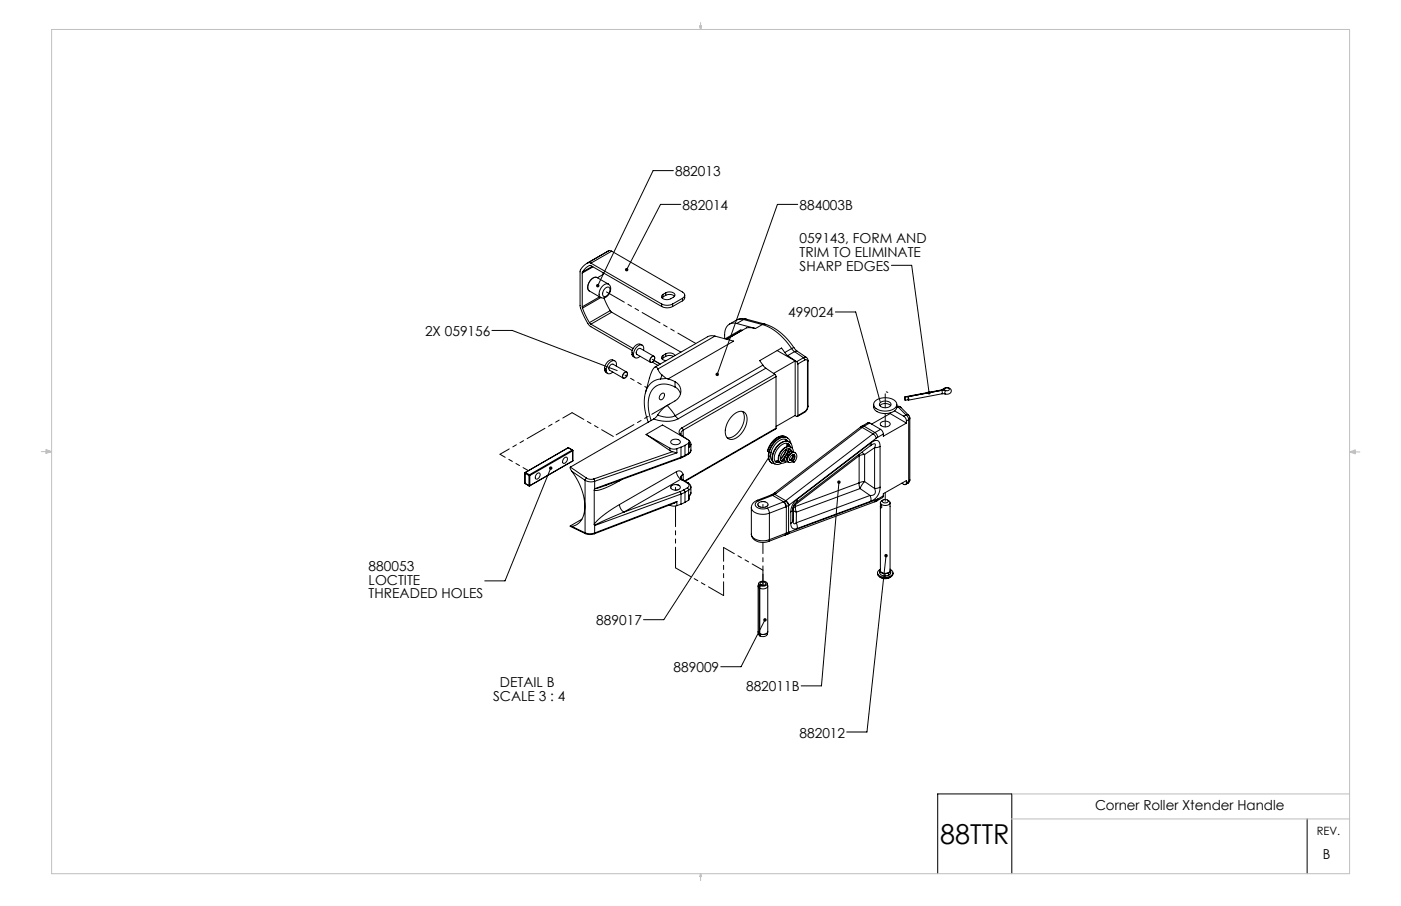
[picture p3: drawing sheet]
<svg xmlns="http://www.w3.org/2000/svg" width="432mm" height="279mm" viewBox="0 0 432 279" stroke-linecap="round" stroke-linejoin="round" font-family="sans-serif">
<g fill="none" stroke="#000" stroke-width=".31">
<path d="M207.5 52.6h-6.2l-17.1 35.5M187.6 77.3l.9 .2M187.6 77.3l-6.7 3.9M187.6 77.3l-6.4 3.7M188.5 77.5l21.8 12.6a1.03 1.03 0 0 1 .7 .9 1.03 1.03 0 0 1-.7 1M188.5 77.5l-6.4 3.7M209.8 63h-6.2l-10.5 20.2M245.9 63h-6.3l-18.5 52.5M179.5 94.6v.4M179.5 84.2v10.4M179.5 83.9l1.3-1.4 .9-.6h.4l21.8 12.6M179.5 83.9v.3"/>
<path d="M179.5 95l2.2 4.5M181.2 81l-1.5 1.2-.9 1.3v10.8a15.8 15.8 0 0 0 3.3 6.5l12.8 7.3M181.2 81l.9 .2M181.7 99.5l.4 .5M182.1 81.2l21.8 12.5M182.1 100l13 7.5M182.5 82.2l-3 1.7M182.8 82.3l-3.3 1.9M184.8 91.5l-5.3 3.1M185.2 91.8l-5.7 3.2M185.9 84.1v.6l-1.8 1M186.1 91.9l2 3.9"/>
<path d="M186.4 89.1a.87 .87 0 0 1 1.2-.6 .87 .87 0 0 1 .3 1.3 1.65 1.65 0 0 1-2 1.5 1.8 1.8 0 0 1 .5-2.2zM187.5 87.6a2.6 2.6 0 0 1-1.6 4.3l-.8-.2M187.5 87.6a2.81 2.81 0 0 0-2.9 3.1l.5 1M187.5 87.6l-3.5-2a2.81 2.81 0 0 0-2.9 3.1l.4 1 3.6 2M188.1 95.8l.4 .5M188.1 95.8l-6.4 3.7M188.5 96.3l-6.4 3.7M188.5 96.3l21.4 12.3M203.9 93.7a3.7 3.7 0 0 0 3.4 0M203.9 94.5a3.7 3.7 0 0 0 3.4 0M203.9 93.7v.8M204.4 91.5l-.4 .3"/>
<path d="M204.4 90.8v.7M205.2 90.3a1.99 1.99 0 0 1 2.8 .7l-.3 .5a3.2 3.2 0 0 1-2.8 .8 .84 .84 0 0 1-.9-.5 .84 .84 0 0 1 .4-1M205.2 91.1a2.38 2.38 0 0 1 2.7 .3M205.2 90.3l-.8 .5M205.2 90.3v.8M205.2 91.1l-.8 .4M207.3 93.7v.8M210.3 92l-3 1.7M210.3 92v.8M210.3 92.8l-3 1.7M211 91v1.2l-.7 .6M226.9 98.7l-2.1 1.3"/>
<path d="M227.1 99.8a2.96 2.96 0 0 0-3.8 3.4v1.3M227.1 99.8l5.7 1.5M229.2 98.5l-1.3-.1-1 .3M229.2 98.5l-2.1 1.3M229.2 98.5l5.8 1.6M230 98.4a3.9 3.9 0 0 0-3.1 .3M230 98.4l-.8 .1M230 98.4l5.7 1.6M235.7 100a16.8 16.8 0 0 1 9 7.2M235.7 100l-.7 .1M257.5 96.2h6.2l7.6 27.9M274.7 81.8h6.3l5.4 39.3"/>
<path d="M151.6 101.9h6.3l32.3 12.4M186.3 114.1l.2 .5 .7 .5M186.5 113.8l-.2 .3M189.5 111.3a2.18 2.18 0 0 0-3.1 2.2l.1 .7-.2-.1M189.9 112.9a1.12 1.12 0 0 0-.3-1.6 1.12 1.12 0 0 0-1.6 .4 2.51 2.51 0 0 0-.7 3.5h.7l.9-.5M192.4 115a.59 .59 0 0 1 .8-.2 .59 .59 0 0 1 .1 .9 .8 .8 0 0 1-.5 .8 .8 .8 0 0 1-.9-.2l.1-.6zM193.2 114.8l-4.3-2.5a1.23 1.23 0 0 0-1 1.9l4.2 2.4M194.7 109.2l.2 .5 .7 .6M194.9 109l-.2 .2M197.9 106.4a2.18 2.18 0 0 0-3.1 2.3l.2 .7-.3-.2M198.3 108a1.12 1.12 0 0 0-.3-1.5 1.12 1.12 0 0 0-1.6 .3 2.51 2.51 0 0 0-.6 3.5l.6 .1 .9-.5M200.8 110.2a.59 .59 0 0 1 .8-.3 .59 .59 0 0 1 .1 .9 .8 .8 0 0 1-.5 .9 .8 .8 0 0 1-.9-.3l.1-.6z"/>
<path d="M201.1 111.7l1.7 1M201.5 111.2l2 1.1M201.6 109.9l-4.2-2.4a1.23 1.23 0 0 0-1.1 1.8l4.2 2.4M202.7 113.8l.6 1.1 .8 .8M202.7 113.8l-.4-.6a2.44 2.44 0 0 0-1.8 2.3l-1.6 5.6M203.6 116.9a5.7 5.7 0 0 0-4.9 5.6 16.9 16.9 0 0 0 1.1 7.7M204.1 115.7l1.3 1M204.1 115.7l-.5 1.2M204.4 109.6a.84 .84 0 0 0-.4 1 .84 .84 0 0 0 .9 .6h.4M204.4 110.4l-.4 .3M204.4 109.6v.8M205.2 109.1a2.11 2.11 0 0 1 2.8 .6"/>
<path d="M205.2 109.9a2.6 2.6 0 0 1 2.4 0M205.2 109.1v.8M205.2 109.1l-.8 .5M205.2 109.9l-.8 .5M205.4 116.7l-1.8 .2M205.4 116.7l.5 .2M205.9 116.9l2.1 .8M208 119.3a5.1 5.1 0 0 0-7.3 1.4 11.6 11.6 0 0 0 0 9M208 119.3a3.2 3.2 0 0 1 1.7 2.1M208 117.7a3.3 3.3 0 0 1 0 5.9l-2.4 1.4M208 117.7v1.6M220.3 103.7l-1.3-.2-.9 .4-16.3 9.3"/>
<path d="M220.3 103.7l5.8 1.5-20.2 11.7M220.3 103.7l-17.6 10.1M228.7 101.9l-.6-.1-4.6 2.7M228.7 101.9h.1M232.8 101.3l-2.7-.2-6.1 3.5 4.7-2.7M235 100.1a17.3 17.3 0 0 1 9 7.4M235 100.1l-2.2 1.2M235.1 112.6l.9 1M235.1 112.6l-27 15.6M236 113.6l2.8 1.8M236 113.6l-27 15.5M238.8 115.4l.4 .7"/>
<path d="M238.8 115.4l-28.6 16.6M239.2 116.1l-28.6 16.6M239.2 116.1v15.9M239.5 108.1l5.6 3.2M241.9 108.7l-1-1.4-6.8 3.9 1 1.4M241.9 108.7l.9 1M242.8 109.7l2.7 1.8M244 107.5l.9 .9M244 107.5l-2.1 1.2M244.7 107.2l1.1 1.2M244.7 107.2l-.7 .3M244.9 108.4l-2.1 1.3"/>
<path d="M244.9 108.4l2.7 1.9M245.1 111.3l-6.7 3.9M245.1 111.3v16.8l-5.9 3.4M245.5 111.5l.4 .7M245.8 108.4h-.9M245.8 108.4l2.8 1.8M245.9 112.2v16M247.6 110.3l.4 .7M247.6 110.3l-2.1 1.2M248 111a.51 .51 0 0 1 .6 0 .51 .51 0 0 1 .3 .5M248 111l-2.1 1.2M248.5 110.2l.5 1.1"/>
<path d="M248.6 110.2l-1 .1M248.9 111.5v14M249 111.3l-.1 .2M249 111.3v13.9M291.2 119.9a.8 .8 0 0 1 .8-.3 .8 .8 0 0 1 .6 .6l-.5 .3-.6-.1M291.2 119.9l-1 .5M291.2 119.9l-.5 .1M291.2 119.9v.5M175.1 138.1h.1M175.1 138.1l-13.2 7.6M175.2 138.1l1.3 .7M175.2 138.1l-13.2 7.6"/>
<path d="M176.4 138.8l.1 .2M176.4 138.8l-13.2 7.6M176.5 138.8l.1 .1M176.5 138.8h-.1M176.5 139l-13.2 7.6M176.6 138.9l-.1 .1M176.6 138.9l-.1 3.2M199.1 134l5.1-2.9 7.7 4.4a.71 .71 0 0 1 .3 1.2M199.1 134l7.4 5M199.1 134l7.4 4.2M201.5 129.2l-25.7 14.9M202.7 128l-1.2 1.2"/>
<path d="M202.7 128a6.5 6.5 0 0 0 5.4 .2M203.7 121.6a.65 .65 0 0 1 1-.3 .65 .65 0 0 1 0 1l-.2 .4a.71 .71 0 0 1-1 .6 .71 .71 0 0 1-.2-1.2zM205.6 125l2.5 3.2M205.6 125a8.9 8.9 0 0 0-2.9 3M206.5 139l.8 .3M206.5 138.2l1 .3 1.1-.1M206.5 138.2v.8M206.9 135.9a1.83 1.83 0 0 1 2.8 .4 1.67 1.67 0 0 1-3-.1zM207.3 139.3l1.3 .4M207.3 139.3l-24.3 8.4M208.1 128.2l.9 .9M208.6 139.7l-25.3 8.7"/>
<path d="M208.6 138.4v1.3M209 129.1a9.3 9.3 0 0 1-7.5 .1M209.9 137.9v3.1M209.9 137.9l-1.3 .5M210.2 132l.4 .7M210.2 132a1.38 1.38 0 0 0-.4 2.3M210.2 134.6h.3M210.5 134.6l1.2 .8M210.6 132.7a1.02 1.02 0 0 0-.7 .9 1.02 1.02 0 0 0 .6 1M210.6 132.7v1.9M211.1 137.3l-1.2 .6M211.1 137.3v3.1"/>
<path d="M212.2 135.7l.5 .6 .2 .7M212.2 139.8l-.1 .3M212.2 136.7l-1.1 .6M212.2 136.7v3.1M212.2 139.8l-1.1 .6M212.4 136.2l-.2 1.8 .5-.4 .2-.6M212.9 138.8l-.2 .8-.6 .5M212.9 137v1.9l-.7 .9M225.8 128.2a2.56 2.56 0 0 1 4.1-.5 6.4 6.4 0 0 1-4.5 7.8 2.34 2.34 0 0 1-1.8-3.3 7.9 7.9 0 0 1 2.2-4zM228.8 126.9a5.6 5.6 0 0 1-1.6 6.8 3.6 3.6 0 0 1-3.1 1.3M236.6 139.2l.4 .1M237 139.3a5.5 5.5 0 0 1 5-4.5l.7 .2a3.4 3.4 0 0 0-4.2 1.8l-1.4 2.6"/>
<path d="M237 139.3a2.92 2.92 0 0 0 .8 3.5M237 139.3l.1 .1M237.1 139.4l.5 .1M237.1 139.4l-.1 .7a2.66 2.66 0 0 0 .8 2.6M237.6 139.5a2.32 2.32 0 0 0 .5 2.7M237.7 139.9l-33.1 51.2h-6.3M239.2 132l-.1 .3-27.9 16.1M239.2 132l-28.2 16.3M242.2 134.8a2.95 2.95 0 0 0-3.6 1l-1 1.3-1 2.1M242.3 135.6l.5 .5M242.3 134.8l-1.2-.4a5.6 5.6 0 0 0-4.5 4.8M242.3 138.6l-.7 1.4-1.1 1.4"/>
<path d="M242.3 135.6l-.7-.2-.9 .2a5.8 5.8 0 0 0-3.1 3.9M242.3 135.6h.1M242.4 136l-.4-.5 .4 .5M242.5 138.5l-.9 1.8-1.1 1.3M242.5 136.7v1.1M242.6 136.7v1M242.6 135.9l.2 .2M242.7 135.1l.7 .7 .4 1M242.8 136.8l.8 1M242.9 136.9a2.46 2.46 0 0 0-2.9 1.1 3.9 3.9 0 0 0-1.1 4.3l.2 .1M243 136.9l.5 .9M243.1 138.4l-.8 1.8"/>
<path d="M243.1 138.4l-.5 1.5M243.1 137v.7M243.2 138.4l-.4 1.3M243.2 137.1v.6M243.2 137.2v.1M243.3 136.3a3.5 3.5 0 0 0-4 1.8 4 4 0 0 0-.6 4.9l.1 .1M243.3 136.3l.8 1 .1 1M243.3 136.3a2.47 2.47 0 0 0-3.1 .6 5 5 0 0 0-2 5.5 1.8 1.8 0 0 0 2.7 .5M243.4 138.4l.5 .8M243.4 138.5a2.77 2.77 0 0 0-2.6 3.6M243.4 138.5l.5 .7M243.5 140l-.5 .4"/>
<path d="M243.6 138.5l-.1 .8M243.6 137.8a3.5 3.5 0 0 0-3.6 4.4l.5 .5a2.87 2.87 0 0 1 .8-4 2.07 2.07 0 0 1 2.5-.8M243.7 138.7l-.1 .5M243.7 138.7l-.1 .1M243.8 137.9l.6 .6 .1 .8a1.66 1.66 0 0 0-1.9 .8M244.2 139.2a2.35 2.35 0 0 0-2.2 3.1l.1 .1M244.3 139.2l.5 .3M245 139.6a2.06 2.06 0 0 0-2 2.9M245 139.6h.1M245.1 139.6a2.04 2.04 0 0 1-.4 3M245.1 139.6a1.97 1.97 0 0 0-2 .8 1.97 1.97 0 0 0-.1 2.1M245.9 128.2l-.2 .3-.7-.3"/>
<path d="M247.9 127.2l-2.1 1.2M248 126.9l-.1 .3M248 126.9l-2.1 1.3M248.9 125.5l-.2 .7-.7 .7M249 125.2a2.43 2.43 0 0 1-1.1 2M249 125.2l-.1 .3M265.2 131.8h.5M265.2 131.8l-26.6 20.3M265.5 139.5l1 .7M265.7 131.4l-.5 .4M265.7 131.4h.6M265.7 131.8l-26.5 20.4"/>
<path d="M265.7 131.8l3.4 2M266.3 131.4l-.6 .4M266.3 131.4l3.4 2M268.1 130.4h-.6l-1.8 1M268.1 130.4l-1.8 1M268.1 130.4l3.3 2M268.2 137.5l.2-.2a.91 .91 0 0 1 1.4-.2l-.2 1M268.2 137.5l-22.7 17.4M268.4 136.6a1.67 1.67 0 0 1 2.6-.3l.2 1.4M268.4 136.6l-.2 .9M268.4 136.6l-22.7 17.4M269.1 133.8l.6 .6 .4 .7"/>
<path d="M269.1 133.8l-26.9 20.6M269.3 124.7a2.68 2.68 0 0 0 3.1 2.8 3.5 3.5 0 0 0 4-2v-.8M269.6 138.1l-3.1 2.1M269.6 138.1v12.5M269.7 133.4l-.6 .4M269.7 133.4l.6 .6 .2 .9M269.7 123.7a4.8 4.8 0 0 1 6.6 .5 1.99 1.99 0 0 1-2.1 2.4 4.1 4.1 0 0 1-4.9-1.6l.1-.8zM270.1 135.1l-26.9 20.7M270.5 134.9l-.4 .2M271.2 125.1a2.45 2.45 0 0 1 3.3 0M271.2 137.7l-1.6 .4M271.2 137.7v12.5"/>
<path d="M271.3 124.2a2.24 2.24 0 0 1 3.3 .5 2.06 2.06 0 0 1-3.6 .1zM271.4 132.4l.6 .6 .2 .9M271.4 132.4l-1.7 1M271.4 130.4a1.77 1.77 0 0 1 3 .5 1.81 1.81 0 0 1-3.1-.2zM272.2 133.9l-1.7 1M274.4 127.5l5 3M274.4 127.5l-5.8 3.3M274.4 127.3v.2M275.7 126.7l2.8 1.7M276.8 125.5l-.4-.2h.8l.4 .3M276.8 125.5l.8 .1M276.8 125.5l-.4 .2"/>
<path d="M276.8 125.5l2.4 2.5M277.6 125.6l2.5 2.5M278.5 128.4l.6 .6 .3 .8M279 122.5l-.2 .1 .2 .8M279 122.5v.9M279.2 128l.6 .6 .3 .8M279.2 128l.9 .1M279.2 128l-.7 .4M279.4 130.5l-7.2 4v-.6M279.4 129.8v.7M279.9 122.3l.2 .8-.2 .2M279.9 122.3v1"/>
<path d="M279.9 123.3l-.9 .1M280.1 129.4l-.7 .4M280.1 129.4v19.1M280.1 128.1l.3 .8M280.4 128.9l-.3 .5M280.4 128.9v19.1M290.1 120.3l.1 .1M290.1 120.3l-11.2 2.1M290.2 120.4l-11.2 2.1M290.2 120.4h.1M290.2 120.4h1.3M290.2 120.4l.2 1"/>
<path d="M290.2 120.4l-10.3 1.9M290.4 121.4l.9 .1M290.4 121.4l-10.4 2M290.7 120a1.31 1.31 0 0 1 1.6-.5 1.31 1.31 0 0 1 .8 1.5 1.6 1.6 0 0 1-1.8 .5M290.7 120l-.6 .3M291.5 120.4l-.3 .7 .1 .4M161.8 149l.1 .1M161.8 145.9h.1M161.8 149v.1M161.8 145.9v3.1M161.8 149.1h.1M161.8 145.9l1.2 .7"/>
<path d="M161.8 149.1l1.2 .7M161.8 145.9v3.2M161.9 145.7l-.1 .2M161.9 145.7h.1M161.9 149.1l1.2 .7M162 145.7l-.2 .2M162 145.7l1.2 .7M163 146.6h.3M163 149.8h.3M163 149.8h.1M163 146.6v3.2M163.1 149.8h.2"/>
<path d="M163.2 146.4l-.2 .2M163.2 146.4l.1 .2M163.3 149.8h.1M163.3 146.6v3.2M165.5 146.1a.59 .59 0 0 1 .8-.2 .59 .59 0 0 1 .1 .9 .8 .8 0 0 1-.5 .9 .8 .8 0 0 1-.9-.3l.1-.6zM169.7 144.4l-14 34.7h-6.3M173.9 141.3a.59 .59 0 0 1 .8-.2 .59 .59 0 0 1 .1 .9 .8 .8 0 0 1-.5 .8 .8 .8 0 0 1-.9-.2l.1-.7zM175.8 144.1v.5l.4 .7M175.8 144.1l5 3.3M176.2 145.3a16.7 16.7 0 0 1 3.7 13.5 4.6 4.6 0 0 1-3.7 3.5M176.2 145.3l4.1 2.8M176.5 142.2l-13.2 7.6"/>
<path d="M176.5 142.1v.1M176.5 142.1l-13.2 7.7M180.3 148.1a3.6 3.6 0 0 0 3 .3M180.3 148.1v16.2M180.8 147.4l.9 .4 1.3-.1M180.8 147.4l-.5 .7M183 147.7l.3 .7M183.1 151.2v10.5M183.3 150.7l-.2 .5M183.3 148.4v2.3M183.3 150.7h.1M186.5 149.7l-3.2 1"/>
<path d="M186.9 149.6l-.4 .1M190.9 155.6a25.6 25.6 0 0 0-7.8 6.1M190.9 148.3a17 17 0 0 1-7.6 2.9h-.2M190.9 155.6a2.98 2.98 0 0 0 1.4 2.3M190.9 148.1v.2M191.6 147.9l-.7 .4M192.3 157.9l-6.6 2.9-2.4 1.3M206.4 155.7l.1 .1M206.5 155.8l1 .3 1.1-.2M206.5 155.7v.1M206.9 149.9a1.83 1.83 0 0 1 2.8 .4 1.67 1.67 0 0 1-3-.1zM208.5 145.5a1.34 1.34 0 0 1 2.1 .8"/>
<path d="M208.5 145.5a2.98 2.98 0 0 0 1.3 2.3M208.5 145.5l-17.6 10.1M208.6 154.6l-.8 .5-24.6 9.5M208.6 154.6v1.3M208.6 154.6l-25.3 9.8M209.6 151.6l.3 .8M209.6 151.6l-17.3 6.3M209.8 141.3l-23.3 8.4M209.8 147.8l.4 .2M209.8 147.8l-17.5 10.1M209.9 141l-.1 .3M209.9 152.4v3.1"/>
<path d="M209.9 141l-26.6 9.7M209.9 152.4l-26.6 9.7M209.9 155.5l-1.3 .4M210.2 148l1.6 1M210.4 148h-.2M210.4 148l1.7 .9M210.6 146.3a.87 .87 0 0 0-.7 .8 .87 .87 0 0 0 .5 .9M210.6 146.3a1.13 1.13 0 0 0-.8 1.5M210.6 146.3v1.7M210.7 151.1l-1.1 .5M210.7 151.1l.4 .7M211 140.7l-1.2 .6"/>
<path d="M211.1 140.4l-1.2 .6M211.1 151.8l-1.2 .6M211.1 154.9l-1.2 .6M211.1 140.4l-.1 .3M211.1 151.8v3.1M211.8 149a.78 .78 0 0 1 .6 .7 .78 .78 0 0 1-.6 .7M211.8 150.4l.4 .7M211.8 150.4l-1.1 .7M212.1 148.9l.6 .6 .2 .7M212.1 148.9l-.3 .1M212.1 140.1l-1.1 .6M212.2 151.1v3.2"/>
<path d="M212.2 151.1l-1.1 .7M212.2 154.3l-1.1 .6M212.4 153l-.2 1.3M212.9 152a.65 .65 0 0 1-.7 .9zM212.9 150.2l-.2 .6-.5 .3M212.9 150.2v1.8M231.6 156.5a3.5 3.5 0 0 0 4.2 2.1l1.3-.3M231.6 156.6v8.1M233.4 154.3l.4 .1M233.4 154.3a2.56 2.56 0 0 0-1.8 2.2M233.8 154.4a1.15 1.15 0 0 0-1 1.2 1.15 1.15 0 0 0 1.1 1.1l1.1 .3 1.5-.3M233.8 155.1a1.94 1.94 0 0 1 2.9 .5 1.81 1.81 0 0 1-3.1 0z"/>
<path d="M236.5 156.7l.4 .7 .2 .9M237.1 158.3v8.1M237.7 152.6l.4 .2M237.7 152.6l-4.3 1.7M237.8 142.8l.9 .2M238 152.5l-.3 .1M238 152.5l.4 .2M238.1 152.8l-4.3 1.6M238.1 152.8l3.4 2M238.3 152.3l-.3 .2M238.3 152.3l.5 .1M238.4 152.7l-.3 .1"/>
<path d="M238.6 152.1l-.3 .2M238.6 152.1l.6 .1M238.8 152.4l3.4 2M238.8 152.4l-.4 .3M239.1 142.4l1.1 .1M239.2 152.2l-.4 .2M239.9 141.9l-1 .4 1-.3M240.2 142.5h-1.1M241.5 154.8l.5 .6 .2 .9M241.5 154.8l-5 1.9M241.7 154.7l.7 1.5M241.7 154.7l-.2 .1"/>
<path d="M241.8 141.4l-.9 .8M241.8 141.9l-1 .2M241.8 142l-1 .1M242 140.8l-1.2 1.3 1-1M242.1 154.5l.6 .6 .3 .8M242.1 154.5l-.4 .2M242.1 142.4h.8M242.2 154.4l.6 .6 .4 .8M242.2 154.4l-.1 .1M242.2 156.3l-5.1 2M242.2 142.4l-.7 .4h-.9M242.4 156.2l-.2 .1"/>
<path d="M242.4 156.2v8.2M242.4 140l.2 .1M242.5 141.8h.1M242.6 140.1l.4 .3M242.6 140.1a1.62 1.62 0 0 0-.5 2.3M242.6 140.9l.1 .1M242.6 141.8h-.1M242.7 141.1l-.3 .5M243 140.4l-.6 .9 .1 .5M243 142.5v.1M243 155.9v8.2M243 155.9l-.6 .3"/>
<path d="M243.1 140.3l-.7 1M243.2 155.8l-.2 .1M243.3 140.1v.1M243.7 157.8v3.6M243.8 141.8l.5-.8 .1-.8 .1 .8-.5 .8M243.8 141.8h.2M244 141.8l-.6 .2M244 141.8l.2 .5M244.2 142.4l-.6 .2h-.6M244.2 142.3v.1M244.2 142.1l.3 .1 .2 .4-.3-.1zM244.4 140.4l-.9 1.6"/>
<path d="M244.4 156.9l-.2 .5-.5 .4M244.4 156.9v3.5M244.4 156.9l.1-.3v.6M244.4 156.8v.1M244.4 156.7v.1M244.5 157.2l.2 .4 .7 .3M244.5 157.2l-.1 3.2M244.7 140.2a1.32 1.32 0 0 1-.3 1.9M244.7 140.2a1.5 1.5 0 0 0-1.3 1.8l.4-.2M244.7 140.2a1.41 1.41 0 0 1-.4 1.9M245.1 155.2l.1 .4M245.2 156.2l-.6 .4-.1 .6"/>
<path d="M245.2 156.2l.2 1.7M245.2 155.6l-.7 .8M245.2 155.6v.6M245.4 157.9v3.3M245.5 154.9l-.8 .9-.3 1M245.7 154a4.9 4.9 0 0 0-2 3.8M245.7 154l-.2 .9M258.6 148.7l-5.4 62.8h-6.3M264.8 140.1v.5M264.8 148.9l.3 1.8M264.8 140.6l-19.6 15M264.8 140.6v8.3"/>
<path d="M264.8 148.9l-19.6 7.3M265.1 150.7l-19.7 7.2M265.1 150.7l3.1 2.1M266.5 140.2l-1.7 .4M266.5 148.5l-1.7 .4M266.5 148.5l-1.4 2.2M266.5 148.5l3.1 2.1M266.5 140.2v8.3M268.2 152.8l.2 1.8M268.2 152.8l-22.8 8.4M268.4 154.6l-22.7 8.4M269.6 150.6a1.34 1.34 0 0 1 .1 1.6 1.34 1.34 0 0 1-1.5 .6"/>
<path d="M269.6 154.7l-26.9 10M270.1 154.1l-.5 .6M270.1 154.1l-26.9 10M270.2 154.5l-.6 .2M270.5 153.9l-.4 .2M270.5 153.9l-.3 .6M271.2 150.2a4.5 4.5 0 0 1-2.8 4.4M271.2 150.2l-1.6 .4M271.3 155.3l.1 .2a.67 .67 0 0 1 .1 1.1zM271.3 155v.3M272 154.3a.9 .9 0 0 1 1-.3 .9 .9 0 0 1 .7 .8 .9 .9 0 0 1-1 .3 .9 .9 0 0 1-.7-.8zM272.2 154.2l-.4 .2a.73 .73 0 0 0-.4 .9 .73 .73 0 0 0 .8 .5 1.46 1.46 0 0 0 2.1-1l-.8-.6"/>
<path d="M272.2 152.9l-.2 .6-1.8 1M272.2 152.9l-1.7 1M274.3 155v21a1.72 1.72 0 0 1-3 0v-19.9M279.4 148.9a.51 .51 0 0 1-.3 .5 .51 .51 0 0 1-.6 0l-.5-.4M279.4 148.9v-.7l-7.2 4.1v.6M279.8 149l-.7 .4M280.1 148.5l-.3 .5M280.1 148.5l-.7 .4M280.4 148l-.1 .6-.5 .4M280.4 148l-.3 .5M175.8 162.3l4.7 2.3M176.2 162.3l4.1 2"/>
<path d="M179.3 160.1l-3.6 2.1 .5 .1M180.3 164.3a4 4 0 0 0 3 .1M180.3 164.3l.2 .3M180.5 164.6l1.1 .2 1.6-.2M183.1 161.7l.2 .3M183.3 162v.1M183.3 164.4l-.1 .2M183.3 162v2.4M231.6 164.7a3.5 3.5 0 0 0 4.2 2l1.3-.3M231.6 164.7a3.4 3.4 0 0 0 4.4 2.5l.9-.2M233.8 179.9l-.1 .9 .3 .5M236.5 179.9l.1 .7a1.62 1.62 0 0 1-2.4 .8"/>
<path d="M237.1 166.4l-.2 .6M242 165l-5.1 2M242.1 165h-.1M242.2 164.5l-.2 .5M242.2 164.5l-5.1 1.9M242.4 164.4l-.2 .1M242.4 164.4l-.3 .6M242.7 164.7l-.6 .3M242.7 164.7h.1M243 164.1l-.3 .6M243 164.1l-.6 .3M243.2 164.1h-.2"/>
<path d="M243.2 164.1l-.5 .6M243.7 161.4a1.37 1.37 0 0 0 .5 1.5 1.37 1.37 0 0 0 1.5 .1M244.4 160.4l-.2 .6-.5 .4M244.4 160.4a.67 .67 0 0 0 0 .8 .67 .67 0 0 0 .7 .3l.3-.3M245.4 161.2l.3 1.8M270.5 176.7a2 2 0 0 0 2.6 1.6 1.79 1.79 0 0 0 2.1-1.6M271.1 176a1.34 1.34 0 0 0 1.7 1.6M271.2 177.9a2.9 2.9 0 0 0 3.3 0M271.2 175.6a1.1 1.1 0 0 0-.7 1.2 1.1 1.1 0 0 0 1 1 2.93 2.93 0 0 0 3.7-1l-.2-.7-.6-.5M271.3 175.5a.94 .94 0 0 0 .1 1.1 .94 .94 0 0 0 1 .3h.4M272.8 176.9v.7M273.1 171.4l-5.9 54.3h-6.2"/>
<path d="M273.9 177.4l-1.1 .2M273.9 176.7l-1.1 .2M273.9 176.7v.7M274.3 175.5l.2 .7-.6 .5M274.5 176v.9l-.6 .5M233.7 180.7v14.1l.3 .6M233.7 194.9l.4 1.2M234 181.3v14.1M234 195.4l.1 .7M234.1 180.5a.69 .69 0 0 1-.2-.9 .69 .69 0 0 1 .8-.3 1.13 1.13 0 0 1 1.7 .9 1.79 1.79 0 0 1-2.1 .4M234.1 180.5l-.1 .8M234.2 181.4v14.1"/>
<path d="M234.3 196l-.2 .1M234.3 180.6l-.1 .8M234.5 180.3a.5 .5 0 0 1-.1-.6 .5 .5 0 0 1 .6-.2 .59 .59 0 0 1 .8 .1 .59 .59 0 0 1 0 .7l-1.5 .3M234.5 180.3l-.4 .2M234.5 180.3v.2M235.8 191.2l-7.4 14.4h-6.3M236.6 194.9l-.1 .7a1.66 1.66 0 0 1-2.2 .5l-.1-.6M236.6 180.7v14.1a1.71 1.71 0 0 1-2.4 .7M402.9 252.5v16.9M289 269.4v-24.6h22.8v24.6"/>
</g>
<g fill="none" stroke="#c0c0c0" stroke-width=".31">
<path d="M15.9 9.1h400.1v260.3h-400.1zM215.6 8h.6l-.3 1.1zM215.7 8l.2 1.1M215.9 6.9v2.2M216 8l-.1 1.1M12.7 139.3h3.2M14.2 139l1.7 .3M14.2 138.7l1.7 .6-1.7 .5zM15.9 139.3l-1.7 .2M416 139.4h3.1M416 139.4l1.7-.6v1.1zM416 139.4l1.7 .2"/>
<path d="M417.7 139.1l-1.7 .3M311.7 252.5h104.3M311.8 244.8h104.2M215.9 269.4v2.2M215.9 269.4l.3 .9h-.6z"/>
</g>
<path d="M192.8 82.8l-.2 .4 .3 .4 .2-.4-.2 .4a.53 .53 0 0 0 .8-.5 .53 .53 0 0 0-.9-.3zM183.9 87.7l-.2 .4 .1 .4 .2 .1 .2-.5-.2 .5a.53 .53 0 0 0 .8-.6 .53 .53 0 0 0-.9-.3zM220.7 115.1l-.2 .5 .4 .4 .2-.5-.2 .5a.53 .53 0 0 0 .7-.7 .53 .53 0 0 0-.9-.2zM258.2 148.3a.53 .53 0 0 0 .1 .8 .53 .53 0 0 0 .8-.2 .53 .53 0 0 0-.5-.7v.5v-.5zM272.7 171a.53 .53 0 0 0 .1 .8 .53 .53 0 0 0 .8-.3 .53 .53 0 0 0-.5-.7v.6v-.6zM235.4 190.8a.53 .53 0 0 0 0 .8 .53 .53 0 0 0 .8-.1 .53 .53 0 0 0-.2-.8l-.2 .5 .2-.5zM169.4 144a.53 .53 0 0 0 0 .8 .53 .53 0 0 0 .8-.2 .53 .53 0 0 0-.3-.7l-.2 .5 .2-.5zM286 120.7l-.1 .6 .5 .3v-.5v.5a.53 .53 0 0 0 .4-.7 .53 .53 0 0 0-.8-.2z" fill="#000"/>
<g fill="none" stroke="#000" stroke-width=".31" stroke-dasharray="6.3 1.3 1.3 1.3 1.3 1.3">
<path d="M181.6 89.7a2.84 2.84 0 0 1 1.6-4.2l.8 .1M192.8 116.4a.6 .6 0 0 1-.9 0 .6 .6 0 0 1 .1-.9 .82 .82 0 0 1 1.3-.5v.6l-.5 .8M201 110.8l2.5 1.5M201.2 111.6a.6 .6 0 0 1-.9 0 .6 .6 0 0 1 .1-.9 .82 .82 0 0 1 1.3-.6v.6l-.5 .9M272.8 131.6v-4.1M272.8 125.7v-4.3M273.2 120.8l.4 .2M208.2 151.2v-.9M235.1 156.5v-.9M272.8 154.6v-2.7M208.2 175.1v-19.1M233.7 194.8l.3 .6"/>
<path d="M234.2 195.5a1.71 1.71 0 0 0 2.4-.7M235.1 180.5v-4.7"/>
</g>
<path d="M209 149.6a.79 .79 0 0 1 .7 .9 .79 .79 0 0 1-1 .6 1.29 1.29 0 0 1-1.9-1.1 1.97 1.97 0 0 1 2.2-.4" fill="none" stroke="#000" stroke-width=".31" stroke-dasharray="6.3 1.3 1.3 1.3 1.3 1.3" stroke-dashoffset="5.8"/>
<path d="M192.6 115.7l6.8 3.9M233.8 156.1a1.95 1.95 0 0 0 2.9-.5 1.81 1.81 0 0 0-3.1 0l.2 .5" fill="none" stroke="#000" stroke-width=".31" stroke-dasharray="6.3 1.3 1.3 1.3 1.3 1.3" stroke-dashoffset="5.6"/>
<path d="M186.9 90l27.6 15.9" fill="none" stroke="#000" stroke-width=".31" stroke-dasharray="6.3 1.3 1.3 1.3 1.3 1.3" stroke-dashoffset="-.1"/>
<path d="M154.1 140.1l8.7 5" fill="none" stroke="#000" stroke-width=".31" stroke-dasharray="6.3 1.3 1.3 1.3 1.3 1.3" stroke-dashoffset="4.5"/>
<path d="M176.3 127.3l-22.2 12.8" fill="none" stroke="#000" stroke-width=".31" stroke-dasharray="6.3 1.3 1.3 1.3 1.3 1.3" stroke-dashoffset="3"/>
<path d="M189 134.6l-12.7-7.3" fill="none" stroke="#000" stroke-width=".31" stroke-dasharray="6.3 1.3 1.3 1.3 1.3 1.3" stroke-dashoffset="2.2"/>
<path d="M207.2 124.1l-18.2 10.5" fill="none" stroke="#000" stroke-width=".31" stroke-dasharray="6.3 1.3 1.3 1.3 1.3 1.3" stroke-dashoffset="-1"/>
<path d="M223 183.7l-14.8-8.6" fill="none" stroke="#000" stroke-width=".31" stroke-dasharray="6.3 1.3 1.3 1.3 1.3 1.3" stroke-dashoffset="1"/>
<path d="M223 168.8v14.9" fill="none" stroke="#000" stroke-width=".31" stroke-dasharray="6.3 1.3 1.3 1.3 1.3 1.3" stroke-dashoffset="2.1"/>
<path d="M235.1 175.8l-12.1-7" fill="none" stroke="#000" stroke-width=".31" stroke-dasharray="6.3 1.3 1.3 1.3 1.3 1.3" stroke-dashoffset="2.5"/>
<path d="M235.1 180.5v-13.2" fill="none" stroke="#000" stroke-width=".31" stroke-dasharray="6.3 1.3 1.3 1.3 1.3 1.3" stroke-dashoffset="2.9"/>
<text font-size="8.5" x="289.8" y="260.2">88TTR</text>
<g font-size="4.2">
<text x="208.1" y="54.3">882013</text>
<text x="210.4" y="64.7">882014</text>
<text x="246.4" y="64.7">884003B</text>
<text x="246.4" y="75">059143, FORM AND</text>
<text x="246.4" y="79.2">TRIM TO ELIMINATE</text>
<text x="246.4" y="83.5">SHARP EDGES</text>
<text x="242.9" y="97.8">499024</text>
<text x="131" y="103.5">2X 059156</text>
<text x="113.6" y="176.1">880053</text>
<text x="113.6" y="180.3">LOCTITE</text>
<text x="113.6" y="184.6">THREADED HOLES</text>
<text x="183.8" y="192.7">889017</text>
<text x="207.6" y="207.2">889009</text>
<text x="154.1" y="211.9">DETAIL B</text>
<text x="229.9" y="213.1">882011B</text>
<text x="152" y="216.1">SCALE 3 : 4</text>
<text x="246.4" y="227.4">882012</text>
<text x="337.5" y="249.8">Corner Roller Xtender Handle</text>
<text x="407.7" y="264.9">B</text>
</g>
<text font-size="3.5" x="405.8" y="257.6">REV.</text>
</svg>
